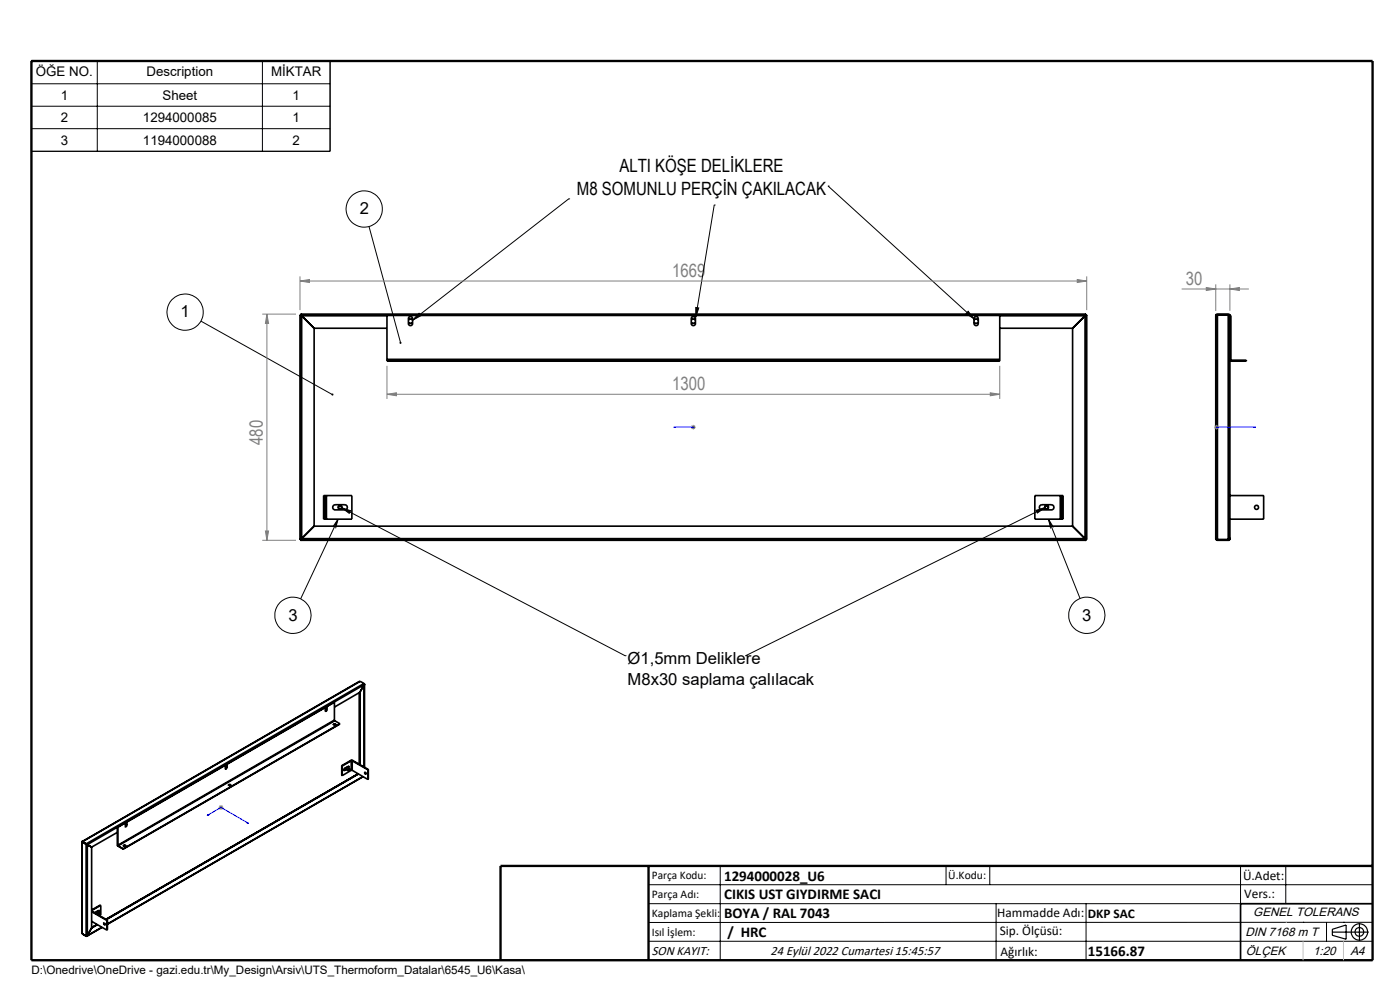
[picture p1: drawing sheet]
<svg xmlns="http://www.w3.org/2000/svg" width="297mm" height="210mm" viewBox="0 0 297 210" stroke-linecap="round" stroke-linejoin="round" font-family="sans-serif">
<g fill="none" stroke="#000" stroke-width=".35">
<path d="M63.6 66.8l.4 .2M63.6 66.8v47.7M63.6 66.8h.2M63.8 66.8l.2 .2M63.8 66.6l.2 .4M63.8 66.6v.2M63.8 66.6h166.6M64 67h.1M64 67v47.3M64 67l2.6 2.6M64 67h18.1M66.6 69.6v42"/>
<path d="M66.6 69.6h15.5M82.1 76.2v.2M82.1 76.2v-9.3h130v9.3M82.1 76.4v.2h130v-.2M82.1 76.4h130M82.1 76.2h130M86.6 68.4l.5 .2 .4-.2M86.6 67.9l.5-.3 .4 .3M86.8 67.3a.44 .44 0 0 1 .5-.1 .44 .44 0 0 1 .2 .4v1a.44 .44 0 0 1-.4 .5 .44 .44 0 0 1-.5-.5v-1.1zM146.6 68.4l.5 .2 .4-.2M146.6 67.9l.5-.3 .4 .3M146.8 67.3a.44 .44 0 0 1 .5-.1 .44 .44 0 0 1 .2 .4v1a.44 .44 0 0 1-.4 .5 .44 .44 0 0 1-.5-.5v-1.1z"/>
<path d="M206.6 68.4l.5 .2 .4-.2M206.6 67.9l.5-.3 .4 .3M206.8 67.3a.44 .44 0 0 1 .5-.1 .44 .44 0 0 1 .2 .4v1a.46 .46 0 0 1-.4 .5 .46 .46 0 0 1-.5-.5v-1zM212.1 76.2v.2M212.1 69.6h15.4M212.1 67h18.1M227.5 69.6v42M230.2 67h.1M230.2 67v47.3M230.2 67l-2.7 2.6M230.4 66.8l-.2 .2M230.4 66.6l-.2 .4"/>
<path d="M230.4 66.8h.1M230.4 66.6v.2M230.5 66.8l-.3 .2M230.5 66.8v47.7M257.9 67v47.3M258.3 66.8l-.4 .2M258.3 66.8h-.2M258.3 66.6l-.3 .1-.1 .3M258.3 66.8h2.3M258.3 66.6h2.3M258.3 66.6v48M260.6 66.8l.3 .2"/>
<path d="M260.6 66.8h.1M260.6 66.6l.2 .1 .1 .3M260.6 66.6v48M260.9 67h.1M261.1 76.2l.2 .2M261.1 76.2l-.2 .1 .4 .3M261.1 76.2v-9.3h-.2v47.4M261.3 76.4h3.1v.2h-3.1M261.3 76.4v.2M63.6 114.5h.2M63.8 114.6h166.6M63.8 114.5v.1"/>
<path d="M64 114.3l-.4 .2M64 114.3l-.2 .2M64 114.3l-.2 .3M64 114.3h.1M64 114.3h166.2M66.6 111.6l-2.6 2.7M66.6 111.6h160.9M68.9 110.1h.4M68.9 105.1h.4M68.9 105.1h-.2v5h.2M68.9 105.1v5M69.3 105.1h5.3v5h-5.3"/>
<path d="M69.3 105.1v5M70.7 107.2l.5-.1h1.9a.55 .55 0 0 1 .6 .5 .55 .55 0 0 1-.6 .6h-1.9a.54 .54 0 0 1-.6-.4 .54 .54 0 0 1 .1-.6zM220.6 107.3l.5-.2h1.9a.55 .55 0 0 1 .6 .5 .55 .55 0 0 1-.6 .6h-1.9a.53 .53 0 0 1-.5-.3 .53 .53 0 0 1 0-.6zM224.9 110.1h.3M224.9 105.1h.3M224.9 105.1h-5.4v5h5.4M224.9 105.1v5M225.2 105.1h.3v5h-.3M225.2 105.1v5M227.5 111.6l2.7 2.7M230.2 114.3l.3 .2M230.2 114.3l.2 .2"/>
<path d="M230.2 114.3l.2 .3M230.2 114.3h.1M230.4 114.5h.1M230.4 114.5v.1M257.9 114.3l.4 .2M257.9 114.3l.4 .3M258.1 114.4l.2 .1M258.3 114.5h2.3M258.3 114.6h2.3M260.7 114.4l-.1 .1M260.9 114.3l-.3 .2M260.9 114.3l-.1 .2-.2 .1"/>
<path d="M260.9 114.3h.1M260.9 105.1h7.2v5h-7.2M69 150.6l.1 .1M69.2 150.4l-.1 .3M69.2 150.2v.2M69.2 150.4l-.2 .2M69.3 150.1h.1M69.3 150.6l-.3 .2M69.3 150.1v.5M69.3 150.2l-.3 .1M69.3 150.1v.1M69.3 150.6h.1"/>
<path d="M69.3 150.2l-.1-.1-.2 .1v.6l.1 .1 .2-.3M69.3 150.2v.4M70.8 153.7h.4M70.8 153.6h.3a.17 .17 0 0 1-.1 .2 .17 .17 0 0 1-.2-.2zM70.9 148.9l-46 26.6M70.9 148.9v.1M70.9 152.7l.1 .2M70.9 152.7l-45.9 26.6M70.9 149l-45.9 26.5M70.9 149v3.7M71 152.9l-46 26.5M71 152.9l1.1 .6"/>
<path d="M72.1 153.5l-46 26.6M72.1 153.5l-46 26.5M76.3 146.9v15.3M76.3 146.9h.1M76.3 146.9l-5.4 3.1M76.4 144.5l-58.9 34M76.4 144.5l.8 .5M77.2 145l.1 .2M77.2 145l-58.9 34M77.2 145h.1M77.3 145.2h.1M77.3 145v.2"/>
<path d="M77.3 145.2l-1 1.7M77.3 145v.1M77.3 145.2v17.5M77.3 145.2l-6.4 3.7M77.3 145.1v17.7M17.4 178.6v19.5M17.4 178.6h.1M17.4 178.6l.9 .5M17.5 178.6h.1M17.5 178.5l-.1 .1M17.5 178.6l.8 .5M17.5 178.5v.1"/>
<path d="M17.5 178.5l.8 .5M18.3 179.1l.2 .1M18.3 179.1h.2M18.3 179l.2 .2M18.3 179.1h.1M18.3 179v19.6M18.5 179.1v.1M18.5 179.1l.9 .6M18.5 179.2v19.3M18.5 179.2l.9 .5M19.4 179.7v17.1M24.9 179.2l.1 .3"/>
<path d="M24.9 176.6l-5.5 3.1M24.9 175.5h.1M24.9 179.2l.1 .1M24.9 175.5v3.7M24.9 175.5l-6.4 3.7M25 179.3v.1M25 175.5v3.8M25 179.4l1.1 .6M25 179.4v.1M25 179.5l1.1 .6M26.2 179.3h.1a.19 .19 0 0 1 .3-.1 .19 .19 0 0 1 0 .3 .19 .19 0 0 1-.3 0zM26.2 179.4h.4"/>
<path d="M26.8 174.9l-.2 .2zM26.8 174.7v.2M26.8 174.5v.1M26.8 175l-.2 .3M26.8 174.7l-.2 .1M26.8 174.6l.1 .1M26.8 175l.1 .1M26.8 174.6v.4M26.9 174.7l-.1-.2-.2 .2v.7l.3-.3M26.9 174.7v.4M47.8 162.6v.5l.3-.3M47.8 162.9h.1"/>
<path d="M48 162.7l-.1 .2M48 162.5v.2M48 162.7l-.2 .2M48 162.3v.1M48 162.8l-.2 .3M48 162.5l-.2 .1M48 162.4h.1M48 162.8h.1M48 162.4v.4M48.1 162.4l-.1-.1-.2 .3M48.1 162.4v.4M48.5 166.6h.4"/>
<path d="M72.5 162.4l.1 2.1M72.5 162.4l.1 .1M72.6 162.5v2M73 163.4h.1M73.3 162.9v.2l.6 .4M73.4 163.2l-.4 .2M73.5 162.8l.7 .4M73.5 163.2l-.4 .2M73.9 163l.1-.3-.1-.2-.9 .5-.1 .3 .2 .1M73.9 162.5l-.1 .4M74.1 163.2l.1 .1-.2 .2zM74.2 163.2h-.2l-.1 .1v.1l.2 .1"/>
<path d="M74.2 163.2v.1M74.4 161.3h.4M74.4 161.3l-1.9 1.1M74.4 161.3l.1 .1M74.5 163.4h.2M74.5 161.4h.2M74.5 161.4v2M74.5 163.4l-1.9 1.1M74.5 161.4l-1.9 1.1M74.7 163.4l3.3 1.9M74.7 161.4v2M74.7 161.4l3.3 1.9"/>
<path d="M74.8 161.3l-.1 .1M74.8 161.3l3.3 1.9M76.1 164.2l-53.6 30.9M77 164.7l-54.2 31.3M77 164.7l-54.2 31.4M77.4 163.9h.2v.3zM77.5 163.8l.1 .3M78 163.3v2M78.1 163.2l-.1 .1M78.1 163.2l-.1 2.1M17.4 198.1l.9 .5 .2-.1M17.5 198.1h.1"/>
<path d="M17.5 198.1l.8 .5M18.5 198.5h.1M18.5 198.5l-.2 .1M18.5 198.5l3.2-1.8-3.2 1.9M19.4 196.8h.1M19.4 196.8l-.9 1.7M19.4 193.4l3.3 1.9M19.4 195.4l3.3 1.9M19.4 193.3h.1M19.5 193.3l3.3 1.9M19.5 193.1l-.1 .1M20.3 193.5v.2l.7 .4"/>
<path d="M20.4 193.7l-.1 .1M20.5 193.3l.7 .4M20.5 193.8h-.1M20.6 196.1l-1.2 .7M20.7 196.1l-1.3 .7M20.9 193.6l.1-.5-.9 .5M20.9 193.1l-.1 .4M21.2 193.9a.16 .16 0 0 0-.3-.1 .16 .16 0 0 0 .1 .3h.1M21.4 192h-.1l-1.9 1M21.4 192l-1.9 1.1M21.4 192v2.1l-.3 .1M22 195.8l.3 .1v.3l-.3-.2z"/>
<path d="M22.1 195.8l.2 .3M22.5 195l53.5-30.9-53.5 30.9M22.7 195.3v2M22.8 195.2l-.1 .1M22.8 195.2l-.1 2.1M26.1 180v.1M291.2 191.7h-28v12"/>
<circle cx="72.1" cy="107.6" r=".33"/>
<circle cx="72.1" cy="107.6" r=".4"/>
<circle cx="222" cy="107.6" r=".4"/>
<circle cx="222" cy="107.6" r=".32"/>
<circle cx="266.6" cy="107.6" r=".43"/>
<circle cx="48.7" cy="166.6" r=".18"/>
<circle cx="21.1" cy="193.9" r=".14"/>
</g>
<g fill="none" stroke="#000" stroke-width=".21">
<path d="M6.7 12.8h63.3v19.3h-63.3zM6.7 17.8h63.3M20.6 12.8v19.3M55.7 12.8v19.3M6.7 22.5h63.3M6.7 27.3h63.3M175.7 39.5h.1M175.7 39.5l30.9 28.1M78.3 48l6.7 24.7M120.6 42.2h.1M120.6 42.2l-33.1 25.7M151.5 43.5h.1"/>
<path d="M151.5 43.5l-3.9 23.8M42.6 68.1l27.9 15.6M88.9 66.5l.4 .4-1.8 1zM147.6 65.2l.6 .1-.6 2zM205.4 66l1.2 1.6-1.7-1.1zM71.7 110.1l-7.9 16.9M71.7 110.1l-.5 2M71.7 110.1l-1.1 1.7M72.5 107.7l60.1 31.4M72.5 107.7l1.9 .6-.3 .6zM219.8 108.3l1.9-.6-1.6 1.1zM221.7 107.7l-63.5 31.4"/>
<path d="M222.4 110.1l6.7 16.9M222.4 110.1l1.1 1.8M222.4 110.1l.5 2M132.6 139.1h.1M158.2 139.1h.1M137.6 187.7h153.6M137.6 191.7h153.6M137.6 199.7h153.6M152.8 183.7v20M200.7 183.7v4M210 183.7v4M211.3 191.7v12"/>
<path d="M230.4 191.7v12M263.2 183.7v20M272.8 183.7v8M276.4 195.6h.1M281.4 195.6v4.1M285 195.6h.1M291.2 195.6l-153.6 .1"/>
<circle cx="77.3" cy="44.3" r="3.9"/>
<circle cx="39.3" cy="66.2" r="3.9"/>
<circle cx="62.1" cy="130.5" r="3.8"/>
<circle cx="230.6" cy="130.5" r="3.8"/>
</g>
<g fill="none" stroke="#000" stroke-width=".25">
<path d="M282.6 197.7h7.8M282.6 197.1l3-.9v3l-3-.8zM288.4 195.8v3.8M106.2 203.7h185"/>
<circle cx="288.4" cy="197.7" r="1.74"/>
<circle cx="288.4" cy="197.7" r=".93"/>
</g>
<path d="M142.9 90.6h4.2M142.9 90.6h.4h-.4M147 90.6h.2zM147.1 90.6h.1M258 90.6h.2zM258.1 90.6h.1M258.1 90.6h8.3M266.4 90.6h-.4h.4M43.9 173l3-1.7 5.9 3.4M43.9 173l.3-.2 .1 .1zM52.4 174.5h.1l.3 .2z" fill="none" stroke="#00f" stroke-width=".21"/>
<g fill="none" stroke="#808080" stroke-width=".21">
<path d="M63.6 59.6l2.1-.3v.6zM63.6 58.6v7.2M63.6 59.6h166.9M228.5 59.3l2 .3-2 .3zM230.5 58.6v7.2M55.6 66.6h7.2M56.6 66.6v48M56.6 66.6l.4 2h-.7zM82.1 77.6v7M212.1 77.6v7M250.7 61.3h14.2M255.9 61l2 .3-2 .3z"/>
<path d="M257.9 60.3v5.7M260.9 61.3l2-.3v.6zM260.9 60.3v5.6M82.1 83.6l2-.3v.7zM82.1 83.6h130M146.6 90.6h1M146.7 90.3l.7 .7M147.1 90.1v1M147.4 90.3l-.7 .7M210.1 83.3l2 .3-2 .4zM257.6 90.6h1M257.7 90.3l.7 .7"/>
<path d="M258.1 90.1v1M258.4 90.3l-.7 .7M55.6 114.6h7.2M56.3 112.6h.7l-.4 2zM46.4 171.3h1M46.5 170.9l.7 .8M46.9 170.8v1M47.2 170.9l-.7 .8"/>
</g>
<path d="M6.7 12.9h284.5v190.8h-284.5zM137.6 183.7v20M291.2 183.7h-185v20" fill="none" stroke="#000" stroke-width=".5"/>
<path d="M276.4 199.7v4M285 199.7v4" fill="none" stroke="#c0c0c0" stroke-width=".21"/>
<path d="M272.8 195.6h.1" fill="none" stroke="#c0c0c0" stroke-width=".25"/>
<g fill="#000">
<path d="M205.4 66l1.2 1.6-1.7-1.1zM88.9 66.5l.4 .4-1.8 1zM147.6 65.2l.6 .1-.6 2z"/>
<path d="M72.5 107.7l1.9 .6-.3 .6zM219.8 108.3l1.9-.6-1.6 1.1zM84.8 72.6l.1 .3h.1v-.2v.2h.1v-.4zM70.4 83.5l-.1 .2a.21 .21 0 0 0 .2 .2 .21 .21 0 0 0 .2-.1l-.2-.1 .2 .1a.21 .21 0 0 0 0-.3 .21 .21 0 0 0-.3 0z"/>
</g>
<g fill="#00f">
<path d="M142.9 90.6h.4zM147 90.6h.2z"/>
<path d="M258 90.6h.2zM266 90.6h.4z"/>
<path d="M43.9 173l.3-.2 .1 .1zM52.4 174.5h.1l.3 .2z"/>
</g>
<g fill="#808080">
<path d="M228.5 59.3l2 .3-2 .3zM63.6 59.6l2.1-.3v.6z"/>
<path d="M260.9 61.3l2-.3v.6zM255.9 61l2 .3-2 .3z"/>
<path d="M56.3 112.6h.7l-.4 2zM56.6 66.6l.4 2h-.7z"/>
<path d="M82.1 83.6l2-.3v.7zM210.1 83.3l2 .3-2 .4z"/>
</g>
<g font-size="3.9">
<text x="122.4" y="41.4">M8 SOMUNLU PERÇİN ÇAKILACAK</text>
<text x="131.4" y="36.5">ALTI KÖŞE DELİKLERE</text>
</g>
<g font-size="3.9" fill="#808080">
<text x="142.6" y="58.7">1669</text>
<text x="251.6" y="60.4">30</text>
<text x="142.6" y="82.7">1300</text>
<text x="55.8" y="94.4" transform="rotate(-90 55.8 94.4)">480</text>
</g>
<g font-size="3.5">
<text x="76.3" y="45.5">2</text>
<text x="38.3" y="67.3">1</text>
<text x="61.2" y="131.6">3</text>
<text x="229.6" y="131.6">3</text>
<text x="133.1" y="140.9">Ø1,5mm Deliklere</text>
<text x="133.1" y="145.4">M8x30 saplama çalılacak</text>
</g>
<g font-size="3.2">
<text x="153.6" y="190.8">CIKIS UST GIYDIRME SACI</text>
<text x="153.6" y="186.8">1294000028_U6</text>
<text x="153.6" y="194.8">BOYA / RAL 7043</text>
<text x="154.3" y="198.8">/ HRC</text>
<text x="230.8" y="202.8">15166.87</text>
</g>
<g font-size="2.8">
<text x="7.6" y="16.1">ÖĞE NO.</text>
<text x="31.1" y="16.1">Description</text>
<text x="57.5" y="16.1">MİKTAR</text>
<text x="12.9" y="21.2">1</text>
<text x="34.5" y="21.2">Sheet</text>
<text x="62.1" y="21.2">1</text>
<text x="12.9" y="26">2</text>
<text x="30.3" y="26">1294000085</text>
<text x="62.1" y="26">1</text>
<text x="12.9" y="30.7">3</text>
<text x="30.3" y="30.7">1194000088</text>
<text x="62.1" y="30.7">2</text>
<text x="263.7" y="186.7">Ü.Adet:</text>
<text x="263.9" y="190.5">Vers.:</text>
<text x="211.5" y="194.5">Hammadde Adı:</text>
<text x="230.8" y="194.7">DKP SAC</text>
<text x="138.3" y="202.6">SON KAYIT:</text>
<text x="163.5" y="202.6">24 Eylül 2022 Cumartesi 15:45:57</text>
<text x="212.1" y="198.4">Sip. Ölçüsü:</text>
<text x="212.2" y="202.7">Ağırlık:</text>
</g>
<g font-size="2.6">
<text x="265.9" y="194.4">GENEL TOLERANS</text>
<text x="264.2" y="198.5">DIN 7168 m T</text>
<text x="264.3" y="202.6">ÖLÇEK</text>
<text x="278.5" y="202.6">1:20</text>
<text x="286.5" y="202.6">A4</text>
</g>
<g font-size="2.5">
<text x="138.3" y="186.4">Parça Kodu:</text>
<text x="138.3" y="190.5">Parça Adı:</text>
<text x="201.2" y="186.5">Ü.Kodu:</text>
<text x="138.3" y="194.5">Kaplama Şekli:</text>
<text x="138.3" y="198.6">Isıl İşlem:</text>
<text x="6.7" y="206.7">D:\Onedrive\OneDrive - gazi.edu.tr\My_Design\Arsiv\UTS_Thermoform_Datalar\6545_U6\Kasa\</text>
</g>
</svg>
